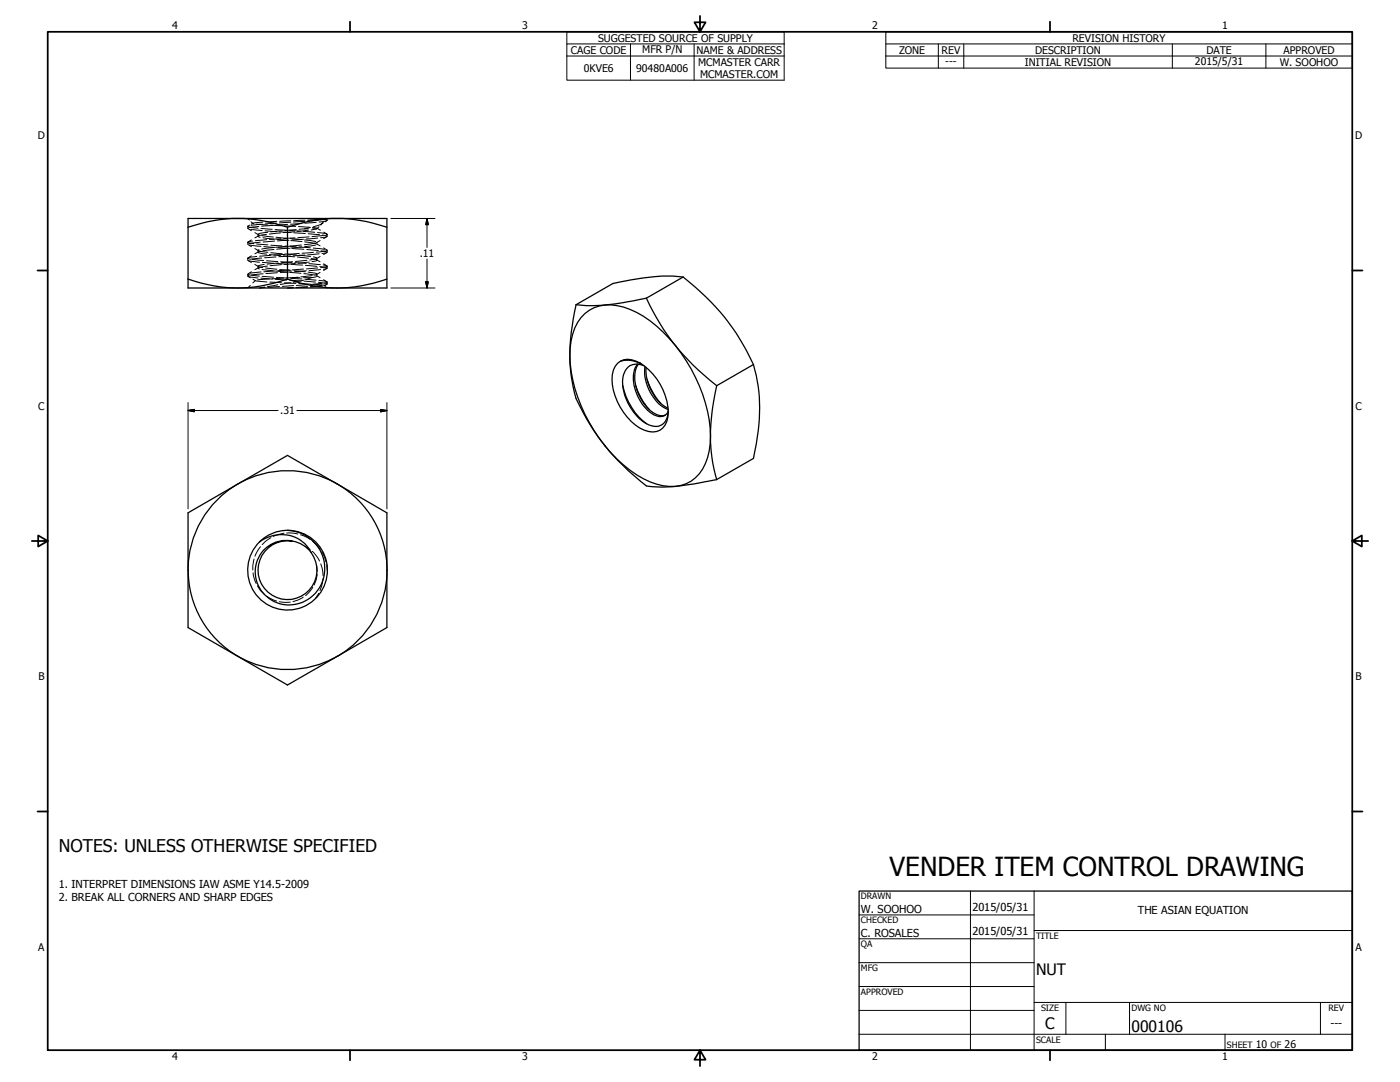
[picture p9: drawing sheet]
<svg xmlns="http://www.w3.org/2000/svg" width="559mm" height="432mm" viewBox="0 0 559 432" stroke-linecap="round" stroke-linejoin="round" font-family="sans-serif">
<!-- layer: Hidden (ANSI) -->
<g fill="none" stroke="#000" stroke-width=".4">
<path d="M98.9 90.4v.2M98.9 90.9v.2M98.9 96.7v.3M98.9 97.2v.3M98.9 87.2l.7 .6M99 97.6l1.3 .8M99.1 90.2l-.2 .2 .7 .3 3.4 .4M99.6 97.8l4.5 .5M99.6 89.9l-.6 .3M100.1 91.5l4.5 .5M100.2 88.5l.7 .6-.6 .4M100.3 95.8l-1.3 .8"/>
<path d="M100.8 96.2l-1.9 .5 2.4 .6M101.7 99.2l1.4 .8M101.7 92.8l1.4 .9M102.4 89.5l4.4 .3M102.4 97.3l4.5 .4M103 93.5v.3M103 94v.3M103 99.9v.2M103.1 94.2l-1.4 .7M103.3 90.4l-4.3 .7 1.3 1M103.4 99.6l-.3 .4 3.8 .7M103.9 96.6l-4.6 .6"/>
<path d="M104.1 91.2l4.5 .3M104.5 94l4.6 .6M104.7 89.5l-4.5 .4M104.9 88.6l-4 .5 .3 .2M105 94.9l4.3 .5M105.3 98.4l4.6 .3M105.8 92.1l4.6 .4M106.4 93.5l-3.3 .7 .7 .5M106.4 95.6l-4.5 .5M106.9 92.6l-3.8 .8 .3 .4M107.9 89.9l4.5 .1M108.1 97.9l4.5 .3"/>
<path d="M109 89.9l-4.5 .4M109 98.8l-4.5 .6M109.3 99.6l-4.4 .5M109.6 96.2l-4.6 .4M109.8 91.6l4.5 .3M110.2 94.7l4.5 .4M110.4 89l-4.5 .3M110.5 95.5l4.4 .4M110.5 88.3l-4.5 .3M111 98.8l4.6 .3M111.6 92.5l4.5 .3M112 93l-4.5 .4"/>
<path d="M112.1 95.2l-4.5 .4M112.6 92.1l-4.6 .4M113.5 90.1l4.5 .3M113.7 98.2l4.5 .3M114.7 98.3l-4.6 .4M114.8 89.5l-4.6 .4M114.9 99.1l-4.5 .3M115.4 95.9l-4.7 .2M115.4 91.9l4.6 .4M115.9 95.2l4.5 .4M116 88.6l-4.5 .4M116.1 96l4.4 .4"/>
<path d="M116.1 88.1l-4.5 .2M116.7 99.2l4.6 .3M117.3 92.9l4.6 .3M117.5 92.5l-4.5 .3M117.7 94.9l-4.5 .3M118.2 91.6l-4.5 .4M119.1 90.4l4.5 .3M119.4 98.6l4.5 .3M120.3 97.8l-4.5 .4M120.5 98.6l-4.5 .4M120.5 89.2l-4.5 .3M121.1 95.5l-4.6 .3"/>
<path d="M121.1 92.3l4.5 .4M121.5 95.8l4.5 .6M121.6 96.5l4.4 .7M121.7 91.3l-2.3 .2M121.7 88.3l-4.5 .3M121.7 91.3h1.5M121.7 87.9l-4.5 .2M122.4 99.6l4.7 .3M123 93.3l4.6 .4M123.1 91.9l-4.5 .5M123.4 94.5l-4.5 .4M123.9 90.7l-2.2 .6"/>
<path d="M124.7 90.8l1.9 .3-.2 .2M124.8 91.3h1.6M125 99l4.5 .5M126 97l-4.5 .7M126 97.8l-4.4 .6M126.2 88.7l-4.5 .4M126.4 91.3l-2.2 .5M126.4 97.3l1.4 .8M126.5 96.7v.3M126.5 97.2v.3M126.6 91.1l1.3 .8M126.7 92.8a6.6 6.6 0 0 1 3.9 .8l-.4 .2"/>
<path d="M126.8 95l-4.6 .4M127.3 87.6l-4.5 .2M127.3 87.8l-4.5 .4M127.3 90.5l-.7 .7M127.8 96l-1.4 .8M128.1 87.4l-2.2-.2 2.2 .6M128.7 93.8l1.9 .5-2.6 .6M128.7 89l-.7 .8M128.9 88.5l.1 .1a5.6 5.6 0 0 1-4 1.9M129 94l-4.5 .4M129 89l-.7 .3M129.2 98.9l1.3 .9"/>
<path d="M129.2 92.6l1.3 .8M129.3 87.6l1.2 .4-3.1 .6M130.5 94.4l-1.3 .8M130.5 88.1l-.7 .4M130.6 87.2l-2.2 .3M130.6 99.8l-1.4 .5-3 .3M130.6 87.2l-2.1 .5M130.6 87.2v.2M130.6 87.7v.2M130.6 93.5v.3M130.6 94v.3M130.6 99.9v.2"/>
<path d="M98.9 103.1v.2M98.9 103.6v.2M98.9 109.4v.3M98.9 109.9v.3M99 103.9l1.3 .9M99 110.3l.9 .6M99.1 103.9l4.5 .7M99.1 109.5l4.5 .7M99.3 109.9l-.4 .3 .4 .2 3.7 .5M99.9 113.9l-1 1M100.3 102.1l-1.3 .8M100.3 108.5l-1.3 .8"/>
<path d="M100.7 103.5l4.5 .4M101 111.4l.9 .6M101.7 105.5l1.4 .9M101.9 112l-1 .9M102 112l4.6 .5M102.5 102.4l-3.6 .6 .7 .4M103 100.4v.2M103 106.2v.3M103 106.7v.3M103.1 100.5l-1.4 .8M103.1 106.9l-1.4 .7M103.8 100.3l-.7 .5 3.3 .6"/>
<path d="M104.1 111l4.6 .4M104.2 108.5l-4.5 .5M104.5 103l-4.6 .4M104.6 107.5l4.4 .6M104.6 110.3l4.6 .3M104.7 104.7l4.6 .4M105 109.3l-4.5 .4M105.5 105.5l-2.5 .7 1.8 .6M105.7 114.6l-2.1 .3 2.3-.2M106 106.9l4.5 .5M106.4 104.1l4.5 .3M106.7 106.2l-3.7 .8 .5 .3"/>
<path d="M107.4 111.3l-4.6 .4M107.5 101.6l4.5 .4M107.7 112.6l4.6 .2M108.1 100.8l4.5 .5M108.1 101.9l-4.5 .3M109.9 111.4l4.5 .4M109.9 108.1l-4.6 .4M110.1 108.2l4.5 .4M110.2 102.6l-4.6 .3M110.3 110.7l4.6 .3M110.4 105.2l4.6 .2M110.7 108.8l-4.5 .4"/>
<path d="M110.9 113.7l-4.2 .7M111.1 105l-4.5 .4M111.6 114.4l-4.6 .3M111.6 107.6l4.6 .3M112 104.5l4.6 .2M112.3 105.6l-4.5 .4M113.1 102.1l4.4 .4M113.2 111l-4.6 .3M113.5 112.9l4.6 .2M113.7 101.3l4.6 .4M113.8 101.5l-4.5 .3M114.7 114.9l2.3-.1z"/>
<path d="M115.5 107.8l-4.6 .2M115.6 111.8l4.6 .3M115.7 108.6l4.4 .5M115.9 102.2l-4.6 .2M116 111.1l4.5 .2M116.1 112.8l-4.2 .7M116.1 105.5l4.7 .3M116.5 108.5l-4.6 .3M116.6 110.8l-2.2 .1M116.6 110.8h3M116.8 104.5l-4.5 .3M117.2 114l-4.6 .3"/>
<path d="M117.3 108l4.6 .5M117.7 104.8l4.5 .3M117.9 105.2l-4.5 .3M118.7 102.6l4.4 .5M118.9 110.6l-2.3 .2M119.3 113.2l4.6 .2M119.4 101.9l4.6 .5M119.4 101.2l-4.5 .3M121.2 107.4l-4.6 .3M121.2 111.8l-4.1 .8M121.2 110.8h3M121.3 112.2l4.6 .4"/>
<path d="M121.7 101.8l-4.6 .3M121.7 111.4l4.5 .4M121.9 105.9l4.6 .4M122.2 108.1l-4.6 .3M122.5 103.9l-4.6 .4M122.7 114.4l-4.5 .3M122.8 114.6l-4.6 .2M122.9 113.6l-4.6 .3M123 108.6l3.1 .5 .4 .3-.8 .4-4.4-.6M123.3 105.2l4.6 .4M123.4 104.6l-4.4 .4M124.2 103.2l2.3 .6-2 .6"/>
<path d="M124.2 110.8l-2 .7M124.6 110l-4.5 .5M125 113.5h1.6a4.5 4.5 0 0 1 3.3 .8M125.1 102.6l1.4 .5-2.9 .7M125.1 100.7l-4.5 .4M126.4 110.4l-2.2 .4M126.4 110l1.4 .8M126.4 103.7l1.4 .8M126.5 103.1v.2M126.5 103.6v.2M126.5 109.4v.3M126.5 109.9v.3"/>
<path d="M126.8 106.9l-4.5 .4M127.1 112.6l3.5 .7-1 .4M127.3 111.9l3.3 .6-1 .4M127.4 101.3l-4.6 .4M127.6 106.4l3 .6-1.5 .4M127.8 108.7l-1.4 .8M127.8 102.4l-1.4 .8M128 107.6l-4.6 .4M128.2 100.1l2.4 .5-2.1 .6M128.5 113.9l-4.6 .4M128.5 113.1l-4.5 .4M128.6 114.2l-4.6 .4"/>
<path d="M129 105.7l1.6 .5-2.6 .6M129.2 111.6l1.3 .9M129.2 105.3l1.3 .8M129.9 113.9l-.3 .1M130.3 114.6l.3 .3M130.5 113.5l-.3 .2M130.5 107.1l-1.3 .8M130.5 100.8l-1.3 .8M130.6 100.4v.2M130.6 106.2v.3M130.6 106.7v.3M130.6 112.6v.2"/>
<path d="M130.6 113.1v.2M103.9 218.2l-2.2 3.8M108.1 214.6l-2.1 1.4-1.4 1.4M113.3 212.8l-4.2 1.3M114.4 212.7l4.5 .4M120 213.4l3.9 1.9M121.7 218l2.1 1.3M124.8 216l3 3.3M101 228.6l1.2 4.3M101.4 223.1l-.5 4.4M102.7 233.8l1.3 1.9 1.5 1.5M106.4 237.9l4 1.9"/>
<path d="M121 238.3l-2.1 1.2-1.9 .6M124.7 220l2.9 3.9M124.8 234.4l-2.8 3.3M126.4 225.8l.2 2.2M126.6 229.1l-.4 2.4-.8 1.9M127.2 236.8l-1.3 2.1M128 225l.6 1.8 .4 3M128.5 220.2l1.6 4.1M128.9 231l-1.2 4.7M130.4 225.4l.2 2.1M111.5 240.2l4.4 .1"/>
</g>
<!-- layer: Visible (ANSI) -->
<g fill="none" stroke="#000" stroke-width=".51">
<path d="M75.1 87.2h79.3v27.7h-79.3zM75.1 90.7a58.1 58.1 0 0 1 39.6 0M114.7 90.7a58.1 58.1 0 0 1 39.7 0M114.7 90.7v20.7M75.1 111.4a57.1 57.1 0 0 0 39.6 0M114.7 111.4a57.1 57.1 0 0 0 39.7 0M258 119l-13.1 2.3a56.3 56.3 0 0 1-15 .3M258 119a90.8 90.8 0 0 0 28.1 34.9M272.7 110.6a81 81 0 0 0-28.1 2.6l-14.7 8.4M272.7 110.6a89.6 89.6 0 0 1 28 34.9M272.7 110.6l-14.7 8.4M229.9 121.6a76.4 76.4 0 0 0-1.5 30.8 30.3 30.3 0 0 0 4.3 12.1 88.4 88.4 0 0 0 25.3 29.4 65.8 65.8 0 0 0 23.1-1.6l5-.9"/>
<path d="M233.4 125.2a15.5 15.5 0 0 1 15.5-2.6 44.6 44.6 0 0 1 20.7 15.3 62 62 0 0 1 14 36.2 20.5 20.5 0 0 1-7.8 17.9 19 19 0 0 1-18.9-.9 61.2 61.2 0 0 1-27.5-36.2 37.4 37.4 0 0 1 0-24l2.5-4.2zM246.5 145a7.2 7.2 0 0 1 9-.1 24.1 24.1 0 0 1 11.1 21.5 6.3 6.3 0 0 1-9.4 5.3 23.7 23.7 0 0 1-12.8-22.3l.5-1.8zM247.6 144.1a11.1 11.1 0 0 1 8.6 1.3M248.5 153.8a26 26 0 0 0 9.6 15.3M253.7 153.9a26.5 26.5 0 0 0 5.4 9.5M254.4 145.3a12.6 12.6 0 0 0 .2 12.9 13.2 13.2 0 0 0 8.5 8l1.9-.2 1-.7 .7-1.1M254.8 145.4a12.4 12.4 0 0 0 .1 12 14.7 14.7 0 0 0 8.4 8.5l2.3-.2M257 145.9a5.8 5.8 0 0 0-8.5 5.5 20.2 20.2 0 0 0 10.6 18.2 5.1 5.1 0 0 0 7.5-4.8l.1-.8M257.4 146.2a17.6 17.6 0 0 0 8.4 16.9l.9 .3M257.9 146.6a17.8 17.8 0 0 0 8.7 16.3M258.3 151.4a28 28 0 0 0 5.4 9.5M286.1 153.9a71.7 71.7 0 0 0 0 37.5"/>
<path d="M300.7 145.5a68.9 68.9 0 0 1 .6 34.5l-.6 2.9-14.6 8.5M300.7 145.5l-14.6 8.4M75.1 204.7l39.6-23 19.9 11.5 19.8 11.5v45.7l-39.7 23-39.6-23zM103.6 216.2a13.7 13.7 0 0 1 20.6 4.3M114.7 211.6a15 15 0 0 1 14.7 12.6 15 15 0 0 1-10 16.6 13.1 13.1 0 0 1-16.5-7.6 13.1 13.1 0 0 1 7.1-16.8 11.5 11.5 0 0 1 6.6-.4 11.7 11.7 0 0 0-13.5 12.8 11.7 11.7 0 0 0 16 9.7 11.7 11.7 0 0 0 5.1-18M114.8 211.6a15.9 15.9 0 0 0-11.2 4.6M114.8 211.6a15.9 15.9 0 0 1 15.3 20.1 15.9 15.9 0 0 1-23.4 9.6 15.9 15.9 0 0 1-3.1-25.1M116.7 215.9a11.8 11.8 0 0 1 7.5 4.6M75.1 227.5a39.7 39.7 0 0 1 55.6-36.5 39.7 39.7 0 0 1 10.8 65.7 39.7 39.7 0 0 1-64.4-16.8l-1.5-6.1-.5-6.3"/>
</g>
<!-- layer: Border (ANSI) -->
<g fill="none" stroke="#000" stroke-width=".7">
<path d="M19 12.7h520.8v406.4h-520.8zM139.7 8.6v4.1M279.4 6.3v6.4l-2.2-3.8h4.4l-2.2 3.8M419.1 8.6v4.1M15 107.9h4M539.8 107.9h4M12.7 215.9h6.3l-3.8-2.2v4.4l3.8-2.2M539.8 215.9l3.8 2.2v-4.4l-3.8 2.2h6.3M15 323.8h4M539.8 323.8h4M139.7 419.1v4.1M279.4 419.1l2.2 3.8h-4.4l2.2-3.8v6.3"/>
<path d="M419.1 419.1v4.1"/>
</g>
<!-- layer: Title (ANSI) -->
<g fill="none" stroke="#000" stroke-width=".4">
<path d="M387.3 355.6v63.5M412.7 355.6v63.5M342.9 365.1h69.8M342.9 374.6h69.8M412.7 371.3h127.1M342.9 384.2h69.8M342.9 393.7h69.8M342.9 412.7h196.9M342.9 403.2h69.8M412.7 400h127.1M425.4 400v12.7M441.2 412.7v6.4"/>
<path d="M450.8 400v12.7M488.9 412.7v6.4M527 400v12.7"/>
</g>
<path d="M342.9 355.6h196.9v63.5h-196.9z" fill="none" stroke="#000" stroke-width=".51"/>
<!-- layer: Symbol (ANSI) -->
<g fill="none" stroke="#000" stroke-width=".4">
<path d="M226.3 17.5v-4.8h86.7v4.8M251.7 17.5v14.5M277.1 17.5v14.5M313 17.5h-86.7v4.9M313 17.5v14.5h-86.7v-9.6M353.6 17.5v-4.8h186.2v4.8M374.5 17.5v9.7M384.7 17.5v9.7M467.9 17.5v9.7M505.3 17.5v9.7M539.8 17.5h-186.2v4.9M539.8 17.5v9.7h-186.2v-4.8"/>
<path d="M226.3 22.4h86.7M353.6 22.4h186.2"/>
</g>
<!-- layer: Dimension (ANSI) -->
<path d="M156 87.2h17.6M170.4 87.2l.5 2.5h-1zM170.4 87.2v11.5M156 114.9h17.6M169.9 112.5h1l-.5 2.4zM170.4 103.4v11.5M75.1 163.8l2.4-.4v.9zM75.1 163.8h35.9M75.1 160.7v42.4M118.5 163.8h35.9M152 163.4l2.4 .4-2.4 .5zM154.4 160.7v42.4" fill="none" stroke="#000" stroke-width=".4"/>
<path d="M170.4 87.2l.5 2.5zM170.4 87.2l.5 2.5h-1zM169.9 112.5l.5 2.4zM169.9 112.5h1l-.5 2.4zM75.1 163.8l2.4-.4zM75.1 163.8l2.4-.4v.9zM152 164.3l2.4-.5zM152 163.4l2.4 .4-2.4 .5z" fill="#000" stroke="#000" stroke-width=".4"/>
<text font-size="10.5" x="355" y="349.4">VENDER ITEM CONTROL DRAWING</text>
<text font-size="7" x="23.5" y="340">NOTES: UNLESS OTHERWISE SPECIFIED</text>
<g font-size="6.3">
<text x="413.5" y="389">NUT</text>
<text x="417.2" y="410.6">C</text>
<text x="451.6" y="411.9">000106</text>
</g>
<g font-size="4.4">
<text x="23.5" y="354.4">1. INTERPRET DIMENSIONS IAW ASME Y14.5-2009</text>
<text x="23.5" y="359.6">2. BREAK ALL CORNERS AND SHARP EDGES</text>
<text x="343.7" y="364.3">W. SOOHOO</text>
<text x="388.1" y="363.7">2015/05/31</text>
<text x="454.2" y="364.7">THE ASIAN EQUATION</text>
<text x="343.7" y="373.8">C. ROSALES</text>
<text x="388.1" y="373.2">2015/05/31</text>
<text x="531.1" y="409.7">---</text>
</g>
<g font-size="4.2">
<text x="68.7" y="11.7">4</text>
<text x="208.4" y="11.7">3</text>
<text x="348.1" y="11.7">2</text>
<text x="487.8" y="11.7">1</text>
<text x="238.7" y="16.6">SUGGESTED SOURCE OF SUPPLY</text>
<text x="428.1" y="16.6">REVISION HISTORY</text>
<text x="227.9" y="21.5">CAGE CODE</text>
<text x="256.3" y="21.2">MFR P/N</text>
<text x="277.9" y="21.5">NAME &amp; ADDRESS</text>
<text x="358.8" y="21.5">ZONE</text>
<text x="375.9" y="21.5">REV</text>
<text x="413.1" y="21.5">DESCRIPTION</text>
<text x="481.5" y="21.5">DATE</text>
<text x="512.3" y="21.5">APPROVED</text>
<text x="233" y="28.7">0KVE6</text>
<text x="253.9" y="28.7">90480A006</text>
<text x="278.6" y="26.3">MCMASTER CARR</text>
<text x="377.3" y="26.1">---</text>
<text x="409" y="26.3">INITIAL REVISION</text>
<text x="476.9" y="26">2015/5/31</text>
<text x="510.8" y="26.3">W. SOOHOO</text>
<text x="279.5" y="31.1">MCMASTER.COM</text>
<text x="15.1" y="55.5">D</text>
<text x="540.9" y="55.5">D</text>
<text x="167.5" y="102.6">.11</text>
<text x="15.2" y="163.4">C</text>
<text x="111.8" y="165.4">.31</text>
<text x="541" y="163.4">C</text>
<text x="15.3" y="271.4">B</text>
<text x="541.1" y="271.4">B</text>
<text x="15.2" y="379.3">A</text>
<text x="541" y="379.3">A</text>
<text x="501.3" y="418.3">10</text>
<text x="512.8" y="418.3">26</text>
<text x="68.7" y="423.2">4</text>
<text x="208.4" y="423.2">3</text>
<text x="348.1" y="423.2">2</text>
<text x="487.8" y="423.2">1</text>
</g>
<g font-size="3.5">
<text x="343.7" y="358.9">DRAWN</text>
<text x="343.7" y="368.5">CHECKED</text>
<text x="413.5" y="374.6">TITLE</text>
<text x="343.7" y="378">QA</text>
<text x="343.7" y="387.5">MFG</text>
<text x="343.7" y="397.1">APPROVED</text>
<text x="415.5" y="403.4">SIZE</text>
<text x="451.6" y="403.4">DWG NO</text>
<text x="530.3" y="403.4">REV</text>
<text x="413.5" y="416.1">SCALE</text>
<text x="489.7" y="418.3">SHEET</text>
<text x="507.2" y="418.3">OF</text>
</g>
</svg>
